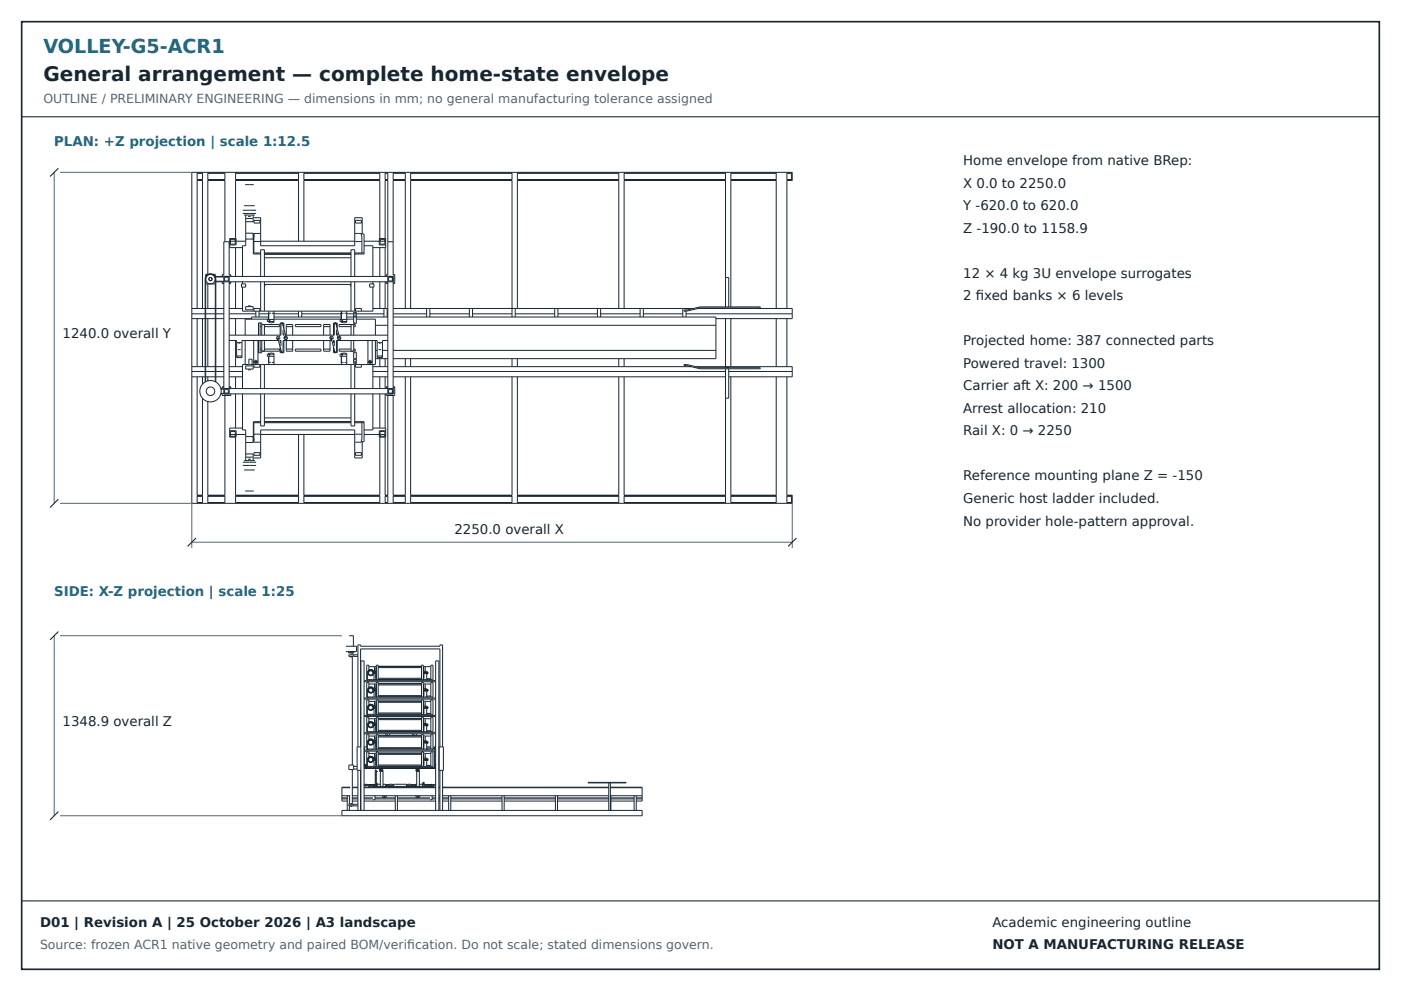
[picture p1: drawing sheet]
<svg xmlns="http://www.w3.org/2000/svg" width="420mm" height="297mm" viewBox="0 0 420 297" stroke-linecap="round" stroke-linejoin="round" font-family="sans-serif">
<path d="M6.5 6.5h407v284h-407z" fill="none" stroke="#172631" stroke-width=".5"/>
<path d="M6.5 35h407M6.5 270h407" fill="none" stroke="#172631" stroke-width=".33"/>
<g fill="none" stroke="#172631" stroke-width=".3">
<path d="M59.1 51.9h1.6v1.9h-1.6zM62.3 51.9h5.1v1.9h-5.1zM70.6 51.9h18.9v1.9h-18.9zM73.5 55.3h2.6M91.1 51.9h22.8v1.9h-22.8zM115.5 51.9h.8v1.9h-.8zM117.9 51.9h3.6v1.9h-3.6zM123.1 51.9h30.4v1.9h-30.4zM155.1 51.9h30.4v1.9h-30.4zM187.1 51.9h30.4v1.9h-30.4zM219.1 51.9h13.6v1.9h-13.6zM235.9 51.9h1.4v1.9h-1.4z"/>
<path d="M67.4 72.5v-18.5h-5.1v28.2M68.9 73.4h1.9v-1.9h-1.9v2.7h3.8M69.1 71.7h1.4v1.5h-1.4zM69.1 72.3h1.4M70.6 71.5v-17.5h18.9v18.3M70.6 74.2v8.7M70.8 72.3h2.9M72.8 63h4M72.8 64h4M73.2 64.4h3.2M73.2 61.7h3.2M73.7 65.5h2.2v1h-2.2"/>
<path d="M73.7 69.9h2.2v6.2h2.2M73.7 64.4v9.3h-1v9.2M73.7 71.6h2.2M74.5 64.9h.6M75.9 64.4v.9h2.2v8.4h28.2v-8.4h2.3v4.8M75.9 70.7h.3v.5h-.3M75.9 70.1h.2v.6M75.9 75.8h2.2M76.1 70h1.9M76.1 71.2v4.6M76.1 72.4h1.9M76.1 66h1.8v.8h-1.8z"/>
<path d="M77 75.8v.3M78.1 72.3h28.2M79.3 75.8h25.9M79.3 76.1h25.9M79.3 77.3h25.9M106.3 75.8h2.8M106.5 70h1.9M106.5 72.4h1.9M106.6 66h1.7v.8h-1.7zM107.5 75.8v.3M108.5 75.8l-.2-5.7h.8v6h-2.8M109.1 72.3h4.6"/>
<path d="M109.1 73.7h2.7v9.2M113.9 71.5v-17.5h-22.8v18.3M113.9 74.2v8.7M113.9 71.7h1.5v1.5h-1.5zM113.9 72.3h1.5M115.5 71.5v-17.5h.8v28.4h-.5v.5M115.5 74.2v8.7M115.6 73.4h-1.9v-1.9h1.9v2.7h-3.8M116.3 72.5h1.6M57.5 92.4h4M57.5 94h4M57.5 95.5h4"/>
<path d="M59.1 92.4v-38.4h1.6v38.4M59.1 95.5v14.4M60.7 95.5v14.4M61.7 92.4h2.8M61.7 94h2.8M61.7 95.5h2.8M61.7 85.1h2.8M62.3 85.1v7.3M62.3 95.5v14.4M62.4 82.2h-.7v.8M63.8 82.2h.7v.8M64.5 83.6a1.44 1.44 0 0 0-1.4-1.4 1.44 1.44 0 0 0-1.4 1.4v30.8"/>
<path d="M64.5 83.6v30.8M64.5 82.9h2.1M64.6 83h2.5M64.7 92.4h2.4M64.7 94h2.4M64.7 95.5h2.4M64.7 84.5h1.9M64.7 84.3h2.4M66.6 84.3v.6h.5M67.1 82.8h50.8v35.3h-50.8zM67.1 84.5h50.8M67.3 83.1h1.2v1.1h-1.2z"/>
<path d="M67.4 82.8v.1M68.7 92.4h4M68.7 94h8M68.7 95.5h6.7M68.7 82.8v35.3M69.2 82.9v-.5h-.5v-9.9h-1.6v9.9h-.5v.6M69.2 84.5v.4h-.5M70.6 84.5v7.9M70.6 95.5v4.9M72.4 85.1h1.3v1h-1.3zM72.7 86.1v7.2h39.1v-7.2M72.7 84.5v.6"/>
<path d="M73.7 91.9h2.2v.9h-2.2zM74.4 91.7h.8M76.1 93.3v-.9h1.8v.9M76.7 93.3v1.7M77.7 93.3v1.7M77.7 94h2.8M78 97.9h.5M78 96.8v3.6M78.1 82.9v-8.1h1.2v8.1M78.1 84.5v8.8M78.5 97.2h5.2v.7h-4.4M78.6 97.2v.1"/>
<path d="M79.3 84.5v8.8M79.3 85.4h.1l-.1 .3M79.3 85.2h25.9M79.3 97.3v3.1M80.5 95h-5.1v.6M80.5 93.3v2.4M80.5 96.4v.2h.7M80.5 93.9h.7M80.5 95.6h-7v4.8M81.2 96.8h.3M81.5 93.9h.6M82.1 94h7.4"/>
<path d="M82.1 95h20.2M82.1 93.3v3.3h-.6M82.1 95.6h20.2M82.1 95.7h-2v.7h2M84.2 96.8v3.6h-15.5M84.4 97h.1M84.4 96.9h.1M84.5 96.8l-.1 .2M84.7 96.9h.1M84.7 96.9l-.3 .1M84.7 96.9l1.1 4.3M84.9 96.8v.8"/>
<path d="M84.9 98.8v1.6h.4M85.1 98.5v-1.7h-1.1v3.6M85.1 99.7v.7M85.8 97.9h1.9M88.5 97.2h7.7v.7h-7.7zM89.5 93.3v1.7M90.5 93.3v1.7M90.5 94h11.8M97 97.9h1.9M100.2 96.8v3.6h-14.6M100.4 97h.1M100.4 96.9h.1"/>
<path d="M100.5 96.8l-.1 .2M100.5 96.8v.1M100.7 96.9h.1M100.7 96.9l-.3 .1M100.7 96.9l1.1 4.3M100.9 98.8v1.6h.4M100.9 96.8v.8M101.1 98.5v-1.7h-1.1v3.6M101.1 99.7v.7M102.3 93.3v1.7M102.3 93.9h.7M102.3 93.3v2.4"/>
<path d="M102.3 96.4v.2h.7M103 96.8h.3M103.3 93.9h.6M103.9 94h11.2M103.9 95h12.4M103.9 93.3v3.3h-.6M103.9 95.6h2.1M103.9 95.7h-2v.7h2M105.2 82.9v-8.1h1.1v8.1M105.2 84.5v8.8M105.2 85.4h-.1l.1 .3M105.2 97.3v3.1"/>
<path d="M105.2 97.9h-3.5v-.7h4.8v.7h-.5M105.9 97.2v.1M106 97.2v3.2M106 93.7h.8M106 94.7h.8M106 96.8h.5M106.1 93.6l-.1 3.3h.8v-3.3h-.4M106.3 84.5v8.8M106.6 93.3v-.9h1.7v.9M106.8 95.6h5.7v4.8M110.8 85.1h1.3v1h-1.3zM111.8 92.4h4.5"/>
<path d="M111.8 84.5v.6M112.5 97.5h3.8M113.9 84.5v7.9M115.1 92.4v2.6M115.5 84.5v7.9M115.8 84.5v.4h.5M116.1 92.4v2.6M116.1 94h.2M116.2 82.8v35.3M116.5 83.1h1.1v1.1h-1.1zM117.9 84.9h.4v-2.5h-.4v-28.4h3.6v38.4M117.9 92.4h90"/>
<path d="M117.9 94h10M117.9 95h96.7v12.5h-96.7M117.9 97.5h96.7M123.1 92.4v-38.4h30.4v41M127.9 92.4v2.6M128.9 92.4v2.6M128.9 94h11.8M140.7 92.4v2.6M141.7 92.4v2.6M141.7 94h11.8M154.5 92.4v2.6M154.5 94h11.8"/>
<path d="M155.1 92.4v-38.4h30.4v38.4M166.3 92.4v2.6M167.3 92.4v2.6M167.3 94h11.8M179.1 92.4v2.6M180.1 92.4v2.6M180.1 94h11.8M191.9 92.4v2.6M192.9 92.4v2.6M192.9 94h11.8M204.7 92.4v2.6M205.1 92.9h.8l4-.9h18v.3h-18l-4 1h-.8z"/>
<path d="M205.7 92.4v.5M205.7 93.3v1.7M205.7 94h31.8M209.2 92.4h28.3v3.1h-22.9M217.5 92v-38h-30.4v38.4M217.5 92.3v.1M217.5 95.5v14.4M217.5 83.2h1v8.8M218.5 92.3v.1M219.1 92v-38h13.6v38.4M219.1 92.3v.1M219.1 95.5v14.4"/>
<path d="M232.7 95.5v14.4M235.9 92.4v-38.4h1.6v-2.3h-180v99.1h180v-2.3h-1.6v-35.6M235.9 95.5v14.4M57.5 109.9h4M57.5 112.9h4M57.5 111.3h4M59.1 112.9v35.6h1.6v-29.1M60.7 112.9v2.2M61.5 114.5v-30.9a1.6 1.6 0 0 1 1.6-1.6 1.6 1.6 0 0 1 1.6 1.6v30.9M61.7 109.9h2.8M61.7 112.9h2.8M61.7 111.3h2.8"/>
<path d="M62.3 112.9v1.3M64.7 109.9h2.4M64.7 112.9h2.4M64.7 111.3h2.4M66.2 118h.4M66.2 116.4h.4M66.2 116.6h.9M66.2 117.9h.9M66.6 117.9v.6h2.6v-.5M67.1 116.4h50.8M67.1 116h-.5v.6M67.3 116.7h1.2v1.1h-1.2z"/>
<path d="M67.4 118.5v30h-5.1v-28.2M67.4 118v.1M68.7 109.9h4M68.7 112.9h4M68.7 111.3h4M68.7 116h.5v.4M68.7 102.1h2.2v5.1h1.6v-5.1h11M70.6 102.1v7.8M70.6 112.9v3.5M70.6 118v10.3M70.9 102.7h1.6M71.1 107.2v-.5h1.3v.5"/>
<path d="M71.3 104.8h.8M71.5 102.8h.5M72.7 118v10.8h1v9.3M73.5 102.1v7.1M73.7 109.7h2.2v.9h-2.2zM74.4 110.8h.8M74.6 109.2v-1.6h1v1.6M76.1 102.1v7.1h1.2v-7.1M76.1 109.2v.9h1.8v-.9M76.5 108.3h-.3v.3h.3M76.5 108.6v.1M76.5 108.3v.3"/>
<path d="M76.5 108h.4v.9h-.4zM76.5 108.2v.1M76.9 108.3v.2M76.9 108.2v.1M76.9 108.3h.3v.3h-.3M76.9 108.6v.1M76.9 108.5v.1M77.5 102.1v3.6h1v-3.6M77.5 100.4v-3.6h1v3.6M78 104.6h.5M78 102.1v3.6M78.1 109.2v7.2"/>
<path d="M78.1 118v9.7h1.2v-9.7M78.6 105.2v.1M79.3 109.2v7.2M79.3 102.1v3.1M79.3 104.6h4.4v.7h-5.2M80.5 106.8v2.4M80.5 108.6h.7M81.2 105.9h-.7v.2M81.2 105.7h.3M81.5 108.6h.6M81.5 105.9h.6v3.3M82.1 106.1h-2v.7h2"/>
<path d="M82.9 101.3l.5 .4a.48 .48 0 0 1-.4-.6 .48 .48 0 0 1 .7-.2 .48 .48 0 0 1 0 .8M83.3 101.3l.3-.1 .1 .5M83.3 101.3l1.1 4.2M83.3 101.3h.1M83.8 102.1h.4v1.6M84 102.1v.7M84.2 104.9v.8M84.4 105.5v.1M84.4 105.6h.1M84.6 105.4l.1 .1M84.7 105.6h.1M84.7 105.5h.1"/>
<path d="M84.7 105.5l-.3 .1M85.1 102.1v3.6h-1.1v-1.7M85.4 100.8a.48 .48 0 0 0 0 .9 .48 .48 0 0 0 .7-.4M85.4 100.8l.1 .5M85.5 101.3h.1M85.8 101.2l-.1-.4 .4 .5M85.8 101.2l-.3 .1M85.8 104.6h1.9M85.8 102.1v3.2h1.9v-3.2M85.8 100.4v-3.2h1.9v3.2M86.1 101.2v.1M88.5 104.6h7.7v.7h-7.7z"/>
<path d="M97 104.6h1.9M97 102.1v3.2h1.9v-3.2M97 100.4v-3.2h1.9v3.2M99.2 100.8l-.2 .6 .4 .3a.48 .48 0 0 1-.4-.6 .48 .48 0 0 1 .7-.2 .48 .48 0 0 1 0 .8M99.3 101.3l.3-.1 .1 .5M99.3 101.3l1.1 4.3M99.3 101.3h.1M99.5 102.1h-14.6v3.6M99.8 102.1h.4v1.6M100 102.1v.7M100.2 104.9v.8M100.4 105.5v.1"/>
<path d="M100.4 105.6h.1M100.6 105.4l.1 .1M100.7 105.6h.1M100.7 105.5h.1M100.7 105.5l-.3 .1M101.1 102.1v3.6h-1.1v-1.7M101.4 100.8a.48 .48 0 0 0 0 .9 .48 .48 0 0 0 .7-.4M101.4 100.8l.1 .5 .3-.1M101.6 100.4h14.7M101.7 100.8l.4 .5M101.8 101.2h.1M102.1 101.2v.1"/>
<path d="M102.3 108.6h.7M102.3 106.8v2.4M103 105.7h.3M103 105.9h-.7v.2M103.3 108.6h.6M103.3 105.9h.6v3.3M103.9 106.1h-2v.7h2M105.2 118v9.7h1.1v-9.7M105.2 109.2v7.2M105.2 102.1v3.1M105.2 104.6h-3.5v.7h4.8v-.7h-.5M105.9 105.2v.1"/>
<path d="M106 107.5h.8M106 108.8h.8M106 108.5h.8M106 107.8h.8M106 105.7h.5M106 102.1v3.2M106.1 108.9l-.1-3.3h.8v3.3h-.4M106.3 109.2v7.2M106.6 109.2v.9h1.7v-.9M110.3 102.1v7.1h1.3v-7.1M110.7 108.3h-.3v.3h.3M110.7 108.6l.1 .1"/>
<path d="M110.8 108.3v.3M110.8 108h.3v.9h-.3zM110.8 108.2l-.1 .1M111.1 108.3v.3M111.1 108.3h.4v.3l-.4 .1zM111.8 109.9h4.5M111.8 112.9h4.5M111.8 111.3h4.5M111.8 118v10.8h-2.7M111.8 109.2v7.2M112.5 105h.6M112.5 107.5h3.8"/>
<path d="M112.5 102.1v7.1h-39.8v7.2M113.1 102.7h1.6M113.2 107.2v-.5h1.3v.5M113.5 104.8h.8M113.6 102.8h.5M113.9 107.5v2.4M113.9 112.9v3.5M113.9 118v10.3M114.7 105h1.6M115.5 107.5v2.4M115.5 112.9v3.5M115.5 118v10.3"/>
<path d="M116.3 118.5v30h-.8v-17.5M116.3 116h-.5v.4M116.3 102.1h-1.6v5.1h-1.6v-5.1h-12.2v3.6M116.5 116.7h1.1v1.1h-1.1zM117.9 109.9h89.3M117.9 112.9h99.6M117.9 111.3h99.6M117.9 105h96.7M117.9 116h.4v2.5h-2.5v-.5M121.5 112.9v35.6h-3.6v-30M121.5 107.5v2.4M123.1 112.9v35.6h30.4v-35.6"/>
<path d="M123.1 107.5v2.4M153.5 107.5v2.4M155.1 112.9v35.6h30.4v-35.6M155.1 107.5v2.4M185.5 107.5v2.4M187.1 107.5v2.4M205.1 109.2h.8l4 1h18v.3h-18l-4-.9h-.8zM208.6 109.9h28.9v3h-19M217.5 110.5v38h-30.4v-35.6M217.5 110.2v-.1l1 .1M218.5 111.3h19M218.5 110.5v8.8h-1"/>
<path d="M219.1 112.9v35.6h13.6v-35.6M69.1 129.3h1.4v1.5h-1.4zM69.1 130.2h1.4M70.8 130.2h2.9M72.7 128.3h-3.8v2.7h1.9v-1.9h-1.9M72.8 139.5h4M72.8 138.5h4M73.2 138.1h3.2M73.7 136h2.2v1h-2.2M73.7 130.9h2.2M74.5 137.6h.6M75.9 131.3h.3v.5h-.3"/>
<path d="M75.9 126.7h2.2M76.1 132.5h1.9M76.1 126.7v4.6M76.1 130.1h1.9M76.1 135.7h1.8v.8h-1.8zM76.1 131.8v.6h-.2M77 126.4v.3M78.1 130.2h28.2M78.1 126.4h-2.2v6.2h-2.2M79.3 126.7h25.9M79.3 126.4h25.9M79.3 125.2h25.9"/>
<path d="M89.5 130.2v18.3h-18.9v-17.5M91.1 130.2v18.3h22.8v-17.5M106.3 126.7h2.8M106.3 126.4h2.8v6h-.8l.2-5.7M106.5 132.5h1.9M106.5 130.1h1.9M106.6 135.7h1.7v.8h-1.7zM107.5 126.4v.3M108.6 132.4v4.8h-2.3v-8.4h-28.2v8.4h-2.2v.9M109.1 130.2h4.6M111.8 128.3h3.8v2.7h-1.9v-1.9h1.9M113.9 129.3h1.5v1.5h-1.5z"/>
<path d="M113.9 130.2h1.5M59.1 148.7h1.6v1.9h-1.6zM62.3 148.7h5.1v1.9h-5.1zM70.6 148.7h18.9v1.9h-18.9zM73.2 140.9h3.2M73.5 147.2h2.6M91.1 148.7h22.8v1.9h-22.8zM115.5 148.7h.8v1.9h-.8zM117.9 148.7h3.6v1.9h-3.6zM123.1 148.7h30.4v1.9h-30.4zM155.1 148.7h30.4v1.9h-30.4zM187.1 148.7h30.4v1.9h-30.4z"/>
<path d="M219.1 148.7h13.6v1.9h-13.6zM235.9 148.7h1.4v1.9h-1.4zM103.7 193.7h3.2v1.6h-3.2M104.5 195.4h1.6v.3h-1.6zM104.7 190.5h1.2v3.2M105 196.9h.6v32.4M105.1 195.4h.4M105.5 195.7v.5M105.5 196.7v.2M106 196.2v.5M107.3 196.2h-2.7v.5h2.7M110.6 199.8h1.7"/>
<path d="M112.8 199.8h-.5v1.4M113.4 199.8h13M113.4 199.7h13M126.9 199.8h.6v1.4M127.5 199.8h1.7M109.1 204h21.5M109.1 204.3h21.5M109.1 209.2h21.5M109.1 209.5h21.5M109.1 214.4h21.5M109.1 214.7h21.5M109.1 219.6h21.5"/>
<path d="M109.1 219.9h21.5M110.1 204v-.3h19.5v.3M110.1 209.2v-.3h19.5v.3M110.1 214.4v-.3h19.5v.3M110.1 219.6v-.3h19.5v.3M110.6 201.1h.1M110.6 202.2v.1M110.6 203.7v.3M110.6 206.3h.1M110.6 207.4v.1M110.6 208.9v.3M110.6 211.5h.1"/>
<path d="M110.6 212.6v.1M110.6 214.1v.3M110.6 216.7h.1M110.6 217.8v.1M110.6 219.3v.3M110.6 215.4h1.7M110.6 210.2h1.7M111.1 216.3a1 1 0 0 0-.9 .5 1 1 0 0 0 .1 1.1h-.2v1.4M111.1 216.3a1 1 0 0 1 .9 .5 1 1 0 0 1-.1 1.1h.2v1.4M111.1 211.1a1 1 0 0 0-.9 .5 1 1 0 0 0 .1 1.1h-.2v1.4M111.1 211.1a1 1 0 0 1 .9 .5 1 1 0 0 1-.1 1.1h.2v1.4M111.1 205.9a1 1 0 0 0-.9 .5 1 1 0 0 0 .1 1.1h-.2v1.4"/>
<path d="M111.1 205.9a1 1 0 0 1 .9 .5 1 1 0 0 1-.1 1.1h.2v1.4M111.1 200.7a1 1 0 0 0-.9 .5 1 1 0 0 0 .1 1.1h-.2v1.4M111.1 200.7a1 1 0 0 1 .9 .5 1 1 0 0 1-.1 1.1h.2v1.4M111.1 216.3l-.5 .1v-1.4h-.7v4.4h.2M111.1 216.3l.9 .5h.7M111.1 211.1l-.5 .1v-1.4h-.7v4.4h.2M111.1 211.1l.9 .5h.7M111.1 205.9l-.5 .1v-1.4h-.7v4.4h.2M111.1 205.9l.9 .5h.7M111.1 200.7l-.5 .1v-1.4h-.7v4.4h.2M111.1 200.7l.9 .5h.7M111.7 206.3h.1"/>
<path d="M111.7 201.1h.1M111.7 202.2v.1M111.7 203.7v.3M111.7 207.4v.1M111.7 208.9v.3M111.7 211.5h.1M111.7 212.6v.1M111.7 214.1v.3M111.7 216.7h.1M111.7 217.8v.1M111.7 219.3v.3M111.8 201.2v.1"/>
<path d="M111.8 202.1h.1M111.8 206.4v.1M111.8 207.3h.1M111.8 211.6v.1M111.8 212.5h.1M111.8 216.8v.1M111.8 217.7h.1M112.1 211.9l.4 .2-.4 .1M112.1 206.7l.4 .2-.4 .1M112.1 201.5l.4 .2-.4 .1M112.1 201.5h.1M112.1 201.8h.1"/>
<path d="M112.1 206.7h.1M112.1 207h.1M112.1 211.9h.1M112.1 212.2h.1M112.1 217.1h.1M112.1 217.4h.1M112.3 217.1l.1 .2-.3 .1M112.3 217.1h-.2M112.3 205v1.4M112.7 217.1v.4M112.7 211.9v.4M112.7 206.7v.4"/>
<path d="M112.7 201.5v.4M112.7 219.2h.1M112.7 214h.1M112.7 208.8h.1M112.7 203.6h.1M112.7 218.9h.1M112.7 213.7h.1M112.7 208.5h.1M112.7 203.3h.1M112.8 210.2h-.5v1.4M112.8 215.4h-.5v1.4M112.8 200.1l-.1 3.6"/>
<path d="M112.8 205.3l-.1 3.6M112.8 210.5l-.1 3.6M112.8 215.7l-.1 3.6M112.8 205h-2.2M113.4 203.7v-4.3h-.6v4.6M113.4 208.9v-4.3h-.6v4.6M113.4 214.1v-4.3h-.6v4.6M113.4 219.3v-4.3h-.6v4.6M113.4 219.2h13M113.4 215.4h13M113.4 218.9h13M113.4 215.7h13"/>
<path d="M113.4 215.3h13M113.4 214h13M113.4 210.2h13M113.4 213.7h13M113.4 210.5h13M113.4 210.1h13M113.4 205h13M113.4 208.8h13M113.4 208.5h13M113.4 205.3h13M113.4 204.9h13M113.4 203.6h13"/>
<path d="M113.4 203.3h13M113.4 200.1h13M115.7 219.9v.6M116.1 219.9v.6M116.8 219.9v.6M123.7 219.9v.6M124.1 219.9v.6M124.8 219.9v.6M126.4 203.7v-4.3h.5v4.6M126.4 208.9v-4.3h.5v4.6M126.4 214.1v-4.3h.5v4.6M126.4 219.3v-4.3h.5v4.6"/>
<path d="M126.9 210.2h.6v1.4M126.9 215.4h.6v1.4M126.9 200.1l.1 3.6M126.9 205.3l.1 3.6M126.9 210.5l.1 3.6M126.9 215.7l.1 3.6M126.9 219.2h.1M126.9 218.9h.1M126.9 214h.1M126.9 213.7h.1M126.9 205h2.3M126.9 208.8h.1"/>
<path d="M126.9 208.5h.1M126.9 203.6h.1M126.9 203.3h.1M127 217.1v.4M127 211.9v.4M127 206.7v.4M127 201.5v.4M127 201.2h.9v2.5M127 206.4h.9v2.5M127 211.6h.9v2.5M127 216.8h.9v2.5M127.5 205v1.4"/>
<path d="M127.5 215.4h1.7M127.5 210.2h1.7M127.9 217h.4v.5h-.4v-.4M127.9 201.5l.4-.1v.5h-.4zM127.9 206.6h.4v.5h-.4M127.9 219h1.3M127.9 213.8h1.3M127.9 208.6h1.3M127.9 203.4h1.3M128 203.7v.3M128 208.9v.3M128 214.1v.3"/>
<path d="M128 219.3v.3M128.3 212.3h-.4v-.4l.4-.1v.5h-.4M128.3 206.7h-.4v.4h.4M129.2 203.7v-4.3h.6v4.4h-.2M129.2 208.9v-4.3h.6v4.4h-.2M129.2 214.1v-4.3h.6v4.4h-.2M129.2 219.3v-4.3h.6v4.4h-.2M102.5 238.5h2.5M102.5 236.1h2.5M102.5 239.4h1.6M102.5 239.1h1.6M104.1 238.5v4.4"/>
<path d="M104.6 229.3h1.4v1.3h-1.4zM104.7 238.5v2.5M104.7 239.4h.3M104.7 239.1h.3M105 235.9h-2.5v4.2h1.6M105.6 238.5h1.7M105.6 236.1h1.7M105.6 235.9h1.7M105.6 239.4h1.7M105.6 239.1h1.7M105.6 230.6v10.3h-.6M106 229.7h1.1"/>
<path d="M106 230.5h1.1M107.3 223.8v-30.5h.8v.4h23.8v-.4h.8v30.5M107.3 230.9v12M108.1 238.5h.1M108.1 236.1h.1M108.1 235.9h.1M108.1 239.4h.1M108.1 239.1h.1M108.1 223.8v-29.3h23.8v29.3M108.1 230.9v12M108.2 223.8h-1.1v7.1h1.1M109.1 238.5h21.5"/>
<path d="M109.1 236.1h21.5M109.1 235.9h21.5M109.1 239.4h2.7M109.1 239.1h2.7M109.1 224.8h21.5M109.1 225.1h21.5M109.1 230h21.5M109.1 230.3h21.5M109.1 223.8h.8M109.1 224.3h.1M109.2 223.8v1M109.2 225.1v4.8h.8v-.1"/>
<path d="M109.9 229.2h-.6l-.1 .6M110 224.6v.2M110 225.1v.3M110.1 224.8v-.3h19.5v.3M110.1 230v-.3h19.5v.3M110.5 235.9v-.2h.6v-.5h.4v.5h18.5v.2M110.6 225.8h1.7M110.6 221.9h.1M110.6 223v.1M110.6 224.5v.3M110.6 227.1h.1M110.6 228.2v.1"/>
<path d="M110.6 229.7v.3M111.1 226.7a1 1 0 0 0-.9 .5 1 1 0 0 0 .1 1.1h-.2v1.4M111.1 226.7a1 1 0 0 1 .9 .5 1 1 0 0 1-.1 1.1h.2v1.4M111.1 221.5a1 1 0 0 0-.9 .5 1 1 0 0 0 .1 1.1h-.2v1.4M111.1 221.5a1 1 0 0 1 .9 .5 1 1 0 0 1-.1 1.1h.2v1.4M111.1 226.7l-.5 .1v-1.4h-.7v4.4h.2M111.1 226.7l.9 .5h.7M111.1 221.5l-.5 .1v-1.4h-.7v4.4h.2M111.1 221.5l.9 .5h.7M111.2 235.4h.2M111.5 235.4h1M111.7 221.9h.1"/>
<path d="M111.7 223v.1M111.7 224.5v.3M111.7 227.1h.1M111.7 228.2v.1M111.7 229.7v.3M111.8 235.1v.3M111.8 222v.1M111.8 222.9h.1M111.8 227.2v.1M111.8 228.1h.1M112 235.1h.2M112.1 227.5l.4 .2-.4 .1"/>
<path d="M112.1 222.3h.1M112.1 222.6h.1M112.1 227.5h.1M112.1 227.8h.1M112.2 235.4v.3M112.3 222.3l.1 .3h-.3M112.3 222.3h-.2M112.3 222.3l.2 .2-.4 .1M112.3 220.6v1.4M112.4 239.4h6.1M112.4 239.1h6.1M112.4 235.1v.3"/>
<path d="M112.4 238.5v1.2h-.6M112.5 235.7v-5h.2v.4h.4v.3h-.4v3.3h.4v.3h-.4v.7M112.5 235.1h-3.3v.4l1.9-.1M112.7 227.5v.4M112.7 222.3v.4M112.7 229.6h.1M112.7 224.4h.1M112.7 229.3h.1M112.7 224.1h.1M112.7 235.1h.4M112.7 223.8h.1M112.7 235.4h.4"/>
<path d="M112.8 225.8h-.5v1.4M112.8 220.9l-.1 3.6M112.8 226.1l-.1 3.6M112.8 220.6h-2.2M113 231.1v.3M113 234.7v.3M113 225.1v.3M113.4 229.6h13M113.4 225.8h13M113.4 229.3h13M113.4 226.1h13M113.4 229.7v-4.3h-.6v4.6"/>
<path d="M113.4 224.5v-4.3h-.6v4.6M113.4 225.7h13M113.4 220.6h13M113.4 224.4h13M113.4 224.1h13M113.4 220.9h13M113.4 220.5h13M113.8 230.3v.9h1M114 230.3v5.4M114 231h.8M114 231h.1M114 235h-.9v.7"/>
<path d="M114 230.7h.2M114.2 230.3v.7M114.2 230.3a.24 .24 0 0 0 .1 .4 .24 .24 0 0 0 .3 0 .24 .24 0 0 0 0-.4M114.7 238.5a.6 .6 0 0 0 .6 .6 .6 .6 0 0 0 .6-.6M114.7 230.3v.7M114.7 230.7h.1v5M114.8 235h.8v.7M115.1 238.5l.1 .1 .2-.1M115.6 235.1h1.1M115.6 235.4h2.4M115.7 235.1v.6M116.3 235.1v.6"/>
<path d="M116.7 235.4v-.4h.9v.4M117.6 235.1h.4M118 235.7v-.7h3.9v.7M118.5 238.5v4.4M119.1 238.5v4.4M119.1 239.4h9.8M119.1 239.1h9.8M121.9 235.1h.4M121.9 235.4h2.7M122.3 235.4v-.4h.9v.4M123.2 235.1h1.4M123.7 235.1v.6"/>
<path d="M124.3 235.1v.6M124.7 238.5a.6 .6 0 0 0 .6 .6 .6 .6 0 0 0 .6-.6M124.7 230.3v.9h1M124.9 230.3v.7h.8M124.9 235h-.3v.7M124.9 231v.2M125.1 230.7h-.2v5M125.1 230.3v.7M125.1 230.3a.24 .24 0 0 0 .1 .4 .24 .24 0 0 0 .3 0 .24 .24 0 0 0 0-.4l.1 .7M125.4 238.5h-.3h.3M125.6 230.7h.1v5M125.7 235h1v.7"/>
<path d="M126.4 229.7v-4.3h.5v4.6M126.4 224.5v-4.3h.5v4.6M126.7 235.4h.1M126.7 225.1v.3M126.8 235.7v-1.2h.4v1.2M126.8 235h.4M126.8 234.7v.1M126.8 234.8h.1M126.9 234.8h.1M126.9 234.7h.1M126.9 234.7h-.1M126.9 229.6h.1"/>
<path d="M126.9 225.8h.6v1.4M126.9 229.3h.1M126.9 220.9l.1 3.6M126.9 226.1l.1 3.6M126.9 220.6h2.3M126.9 224.4h.1M126.9 224.1h.1M126.9 223.8h.1M127 234.5l-.2 .3M127 227.5v.4M127 222.3v.4M127 222h.9v2.5"/>
<path d="M127 227.2h.9v2.5M127.2 235.4l3.4 .1M127.5 225.8h1.7M127.5 220.6v1.4M127.9 227.9v-.4l.4-.1v.5h-.4M127.9 229.4h1.3M127.9 222.2h.4v.5h-.4M127.9 224.2h1.3M127.9 223.8h1.3M128 224.5v.3M128 229.7v.3M128.3 222.3h-.4v.4h.4"/>
<path d="M128.9 235.1v.3M129.1 235.1h.2M129.2 229.7v-4.3h.6v4.4h-.2M129.2 224.5v-4.3h.6v4.4h-.2M129.3 235.4v.3M129.5 239.4h1.1M129.5 239.1h1.1M129.5 238.5v1.2h-.6M129.5 235.1v.3M129.8 223.8h.8M129.8 224.3h.5M130.3 223.8v1"/>
<path d="M130.3 225.1v4.8h.3M130.6 229.3v.4M130.6 235.1v.2M130.6 229.2h-.2l-.1 .6M130.6 235.1h-3.9M131.6 238.5h.3M131.6 236.1h.3M131.6 235.9h.3M131.6 239.4h.3M131.6 239.1h.3M131.6 223.8h1.3v7.1h-1.3v-7.1M131.6 224.3h.1"/>
<path d="M131.9 230.9v12M132.7 238.5h49.8M132.7 236.1h49.8M132.7 235.9h49.8M132.7 239.4h1.8M132.7 239.1h1.8M132.7 230.9v12M134.5 238.5v4.4M135.1 238.5v4.4M135.1 239.4h15.4M135.1 239.1h15.4M150.5 238.5v4.4"/>
<path d="M151.1 238.5v4.4M151.1 239.4h15.4M151.1 239.1h15.4M166.5 238.5v4.4M167.1 238.5v4.4M167.1 239.4h15.4M167.1 239.1h15.4M176.3 234.5h11.4v.1h-11.4zM176.7 234.5v.1M178.7 234.5v.1M182.5 234.6v8.3M183 235.9h9.5v4.2h-1.8"/>
<path d="M183 238.5h9.5M183 236.1h9.5M183 234.6v8.3M183.1 238.5v4.4M183.1 239.4h7M183.1 239.1h7M190.1 238.5v4.4M190.7 238.5v4.4M190.7 239.4h1.8M190.7 239.1h1.8M102.5 242.9h90v1.6h-90zM104.7 241.5v1.4"/>
<path d="M104.7 240.1h.3M105.5 240.9v.1M105.5 241.5v.2h-.4M105.6 240.1h1.7M106 241v.5M107.3 241h-2.7v.5h2.7M108.1 240.1h.1M108.2 242.9v-44.8h.9v44.8M109.1 240.1h9.4M119.1 240.1h11.5M130.6 242.9v-44.8h1v44.8M131.6 240.1h.3"/>
<path d="M132.7 240.1h1.8M135.1 240.1h15.4M151.1 240.1h15.4M167.1 240.1h15.4M183.1 240.1h7"/>
<circle cx="63.1" cy="83.6" r="1.44"/>
<circle cx="63.1" cy="83.7" r=".48"/>
<circle cx="63.1" cy="83.7" r=".49"/>
<circle cx="80.8" cy="96.2" r=".13"/>
<circle cx="80.8" cy="96.2" r=".12"/>
<circle cx="102.6" cy="96.2" r=".12"/>
<circle cx="63.1" cy="117.2" r="1.28"/>
<circle cx="63.1" cy="117.3" r="3.2"/>
<circle cx="80.8" cy="106.3" r=".13"/>
<circle cx="80.8" cy="106.3" r=".12"/>
<circle cx="102.6" cy="106.3" r=".12"/>
<circle cx="111.1" cy="217.3" r=".8"/>
<circle cx="111.1" cy="206.9" r=".64"/>
<circle cx="111.1" cy="206.9" r=".8"/>
<circle cx="111.1" cy="201.7" r=".64"/>
<circle cx="111.1" cy="212.1" r=".64"/>
<circle cx="111.1" cy="201.7" r=".8"/>
<circle cx="111.1" cy="217.3" r=".64"/>
<circle cx="111.1" cy="212.1" r=".8"/>
<circle cx="127.5" cy="201.7" r=".2"/>
<circle cx="127.5" cy="212.1" r=".2"/>
<circle cx="127.5" cy="217.3" r=".2"/>
<circle cx="127.5" cy="206.9" r=".2"/>
<circle cx="109.6" cy="229.5" r=".2"/>
<circle cx="109.6" cy="235.2" r=".12"/>
<circle cx="109.6" cy="229.5" r=".06"/>
<circle cx="111.1" cy="227.7" r=".64"/>
<circle cx="111.1" cy="222.5" r=".64"/>
<circle cx="111.1" cy="222.5" r=".8"/>
<circle cx="111.1" cy="227.7" r=".8"/>
<circle cx="111.3" cy="235.4" r=".12"/>
<circle cx="127.5" cy="222.5" r=".2"/>
<circle cx="127.5" cy="227.7" r=".2"/>
</g>
<path d="M16.2 51.7v99.1M18 51.7h39.5M18 150.8h39.5v13.4M237.5 150.8v13.4M57.5 162.5h180M16.2 190.5v54M18 190.5h84.5M18 244.5h84.5" fill="none" stroke="#526572" stroke-width=".3"/>
<path d="M17.5 50.4l-2.5 2.5zM17.5 149.6l-2.5 2.5zM56.3 163.7l2.4-2.5zM236.2 163.7l2.6-2.5zM15 191.8l2.5-2.5zM17.5 243.2l-2.5 2.5z" fill="#000" stroke="#172631" stroke-width=".33"/>
<text font-size="6" fill="#172631" x="13" y="24.3">General arrangement — complete home-state envelope</text>
<text font-size="5.8" fill="#176d89" x="13" y="16">VOLLEY-G5-ACR1</text>
<g font-size="4" fill="#176d89">
<text x="16.2" y="43.7">PLAN: +Z projection | scale 1:12.5</text>
<text x="16.2" y="178.7">SIDE: X-Z projection | scale 1:25</text>
</g>
<g font-size="4" fill="#172631">
<text x="288.8" y="49.5">Home envelope from native BRep:</text>
<text x="288.8" y="56.3">X 0.0 to 2250.0</text>
<text x="288.8" y="63">Y -620.0 to 620.0</text>
<text x="288.8" y="69.8">Z -190.0 to 1158.9</text>
<text x="288.8" y="83.3">12 × 4 kg 3U envelope surrogates</text>
<text x="288.8" y="90">2 fxed banks × 6 levels</text>
<text x="292.6" y="90">i</text>
<text x="18.7" y="101.2">1240.0 overall Y</text>
<text x="288.8" y="103.5">Projected home: 387 connected parts</text>
<text x="288.8" y="110.3">Powered travel: 1300</text>
<text x="288.8" y="117">Carrier aft X: 200 → 1500</text>
<text x="288.8" y="123.8">Arrest allocation: 210</text>
<text x="288.8" y="130.5">Rail X: 0 → 2250</text>
<text x="288.8" y="144">Reference mounting plane Z = -150</text>
<text x="288.8" y="150.8">Generic host ladder included.</text>
<text x="136.2" y="160">2250.0 overall X</text>
<text x="288.8" y="157.5">No provider hole-pattern approval.</text>
<text x="18.7" y="217.5">1348.9 overall Z</text>
<text x="12" y="277.7">D01 | Revision A | 25 October 2026 | A3 landscape</text>
<text x="297.5" y="277.7">Academic engineering outline</text>
<text x="297.5" y="284.5">NOT A MANUFACTURING RELEASE</text>
</g>
<g font-size="3.7" fill="#526572">
<text x="13" y="31">OUTLINE / PRELIMINARY ENGINEERING — dimensions in mm; no general manufacturing tolerance assigned</text>
<text x="12" y="284.5">Source: frozen ACR1 native geometry and paired BOM/verifcation. Do not scale; stated dimensions govern.</text>
<text x="122.1" y="284.5">i</text>
</g>
</svg>
